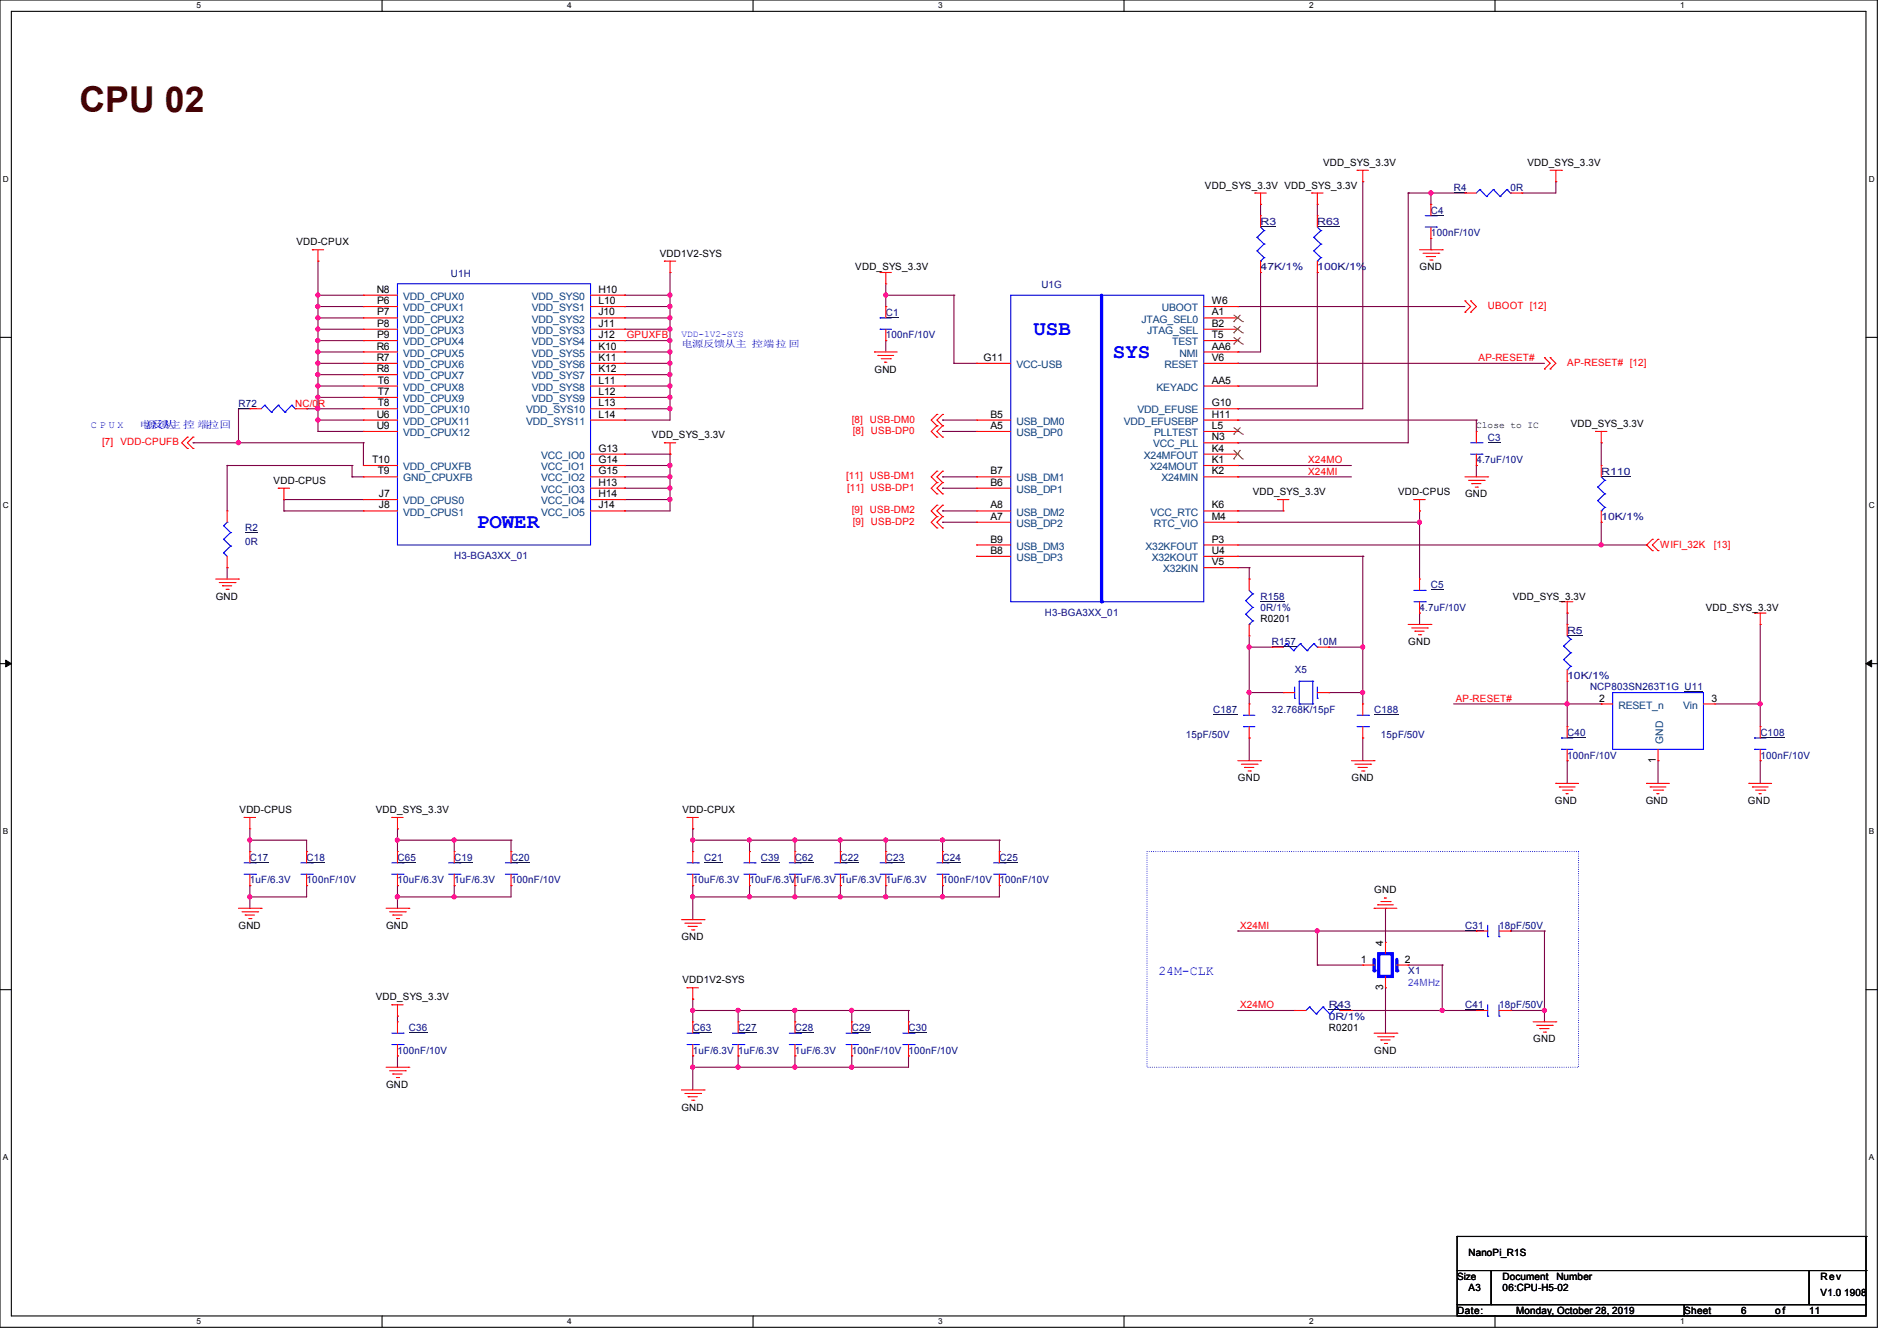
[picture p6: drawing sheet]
<svg xmlns="http://www.w3.org/2000/svg" width="297mm" height="210mm" viewBox="0 0 297 210" stroke-linecap="round" stroke-linejoin="round" font-family="sans-serif">
<path d="M0 0h293.9v207.9h-293.9zM1.8 1.8h290.3v204.3h-290.3z" fill="none" stroke="#000" stroke-width=".17"/>
<g fill="#fff">
<path d="M30.8 .2h.7v1.4h-.7z"/>
<path d="M30.8 206.2h.7v1.4h-.7z"/>
</g>
<path d="M59.8 0v1.8M59.8 206.1v1.8" fill="none" stroke="#000" stroke-width=".17"/>
<g fill="#fff">
<path d="M88.8 .2h.7v1.4h-.7z"/>
<path d="M88.8 206.2h.7v1.4h-.7z"/>
</g>
<path d="M117.9 0v1.8M117.9 206.1v1.8" fill="none" stroke="#000" stroke-width=".17"/>
<g fill="#fff">
<path d="M146.9 .2h.7v1.4h-.7z"/>
<path d="M146.9 206.2h.7v1.4h-.7z"/>
</g>
<path d="M176 0v1.8M176 206.1v1.8" fill="none" stroke="#000" stroke-width=".17"/>
<g fill="#fff">
<path d="M205 .2h.7v1.4h-.7z"/>
<path d="M205 206.2h.7v1.4h-.7z"/>
</g>
<path d="M234.1 0v1.8M234.1 206.1v1.8" fill="none" stroke="#000" stroke-width=".17"/>
<g fill="#fff">
<path d="M263.1 .2h.6v1.4h-.6z"/>
<path d="M263.1 206.2h.6v1.4h-.6z"/>
<path d="M.5 27.3h.9v1.4h-.9z"/>
<path d="M292.6 27.3h.9v1.4h-.9z"/>
<path d="M.5 78.4h.9v1.4h-.9z"/>
<path d="M292.6 78.4h.9v1.4h-.9z"/>
</g>
<path d="M0 52.8h1.8M292.1 52.8h1.8" fill="none" stroke="#000" stroke-width=".17"/>
<g fill="#fff">
<path d="M.5 129.5h.8v1.4h-.8z"/>
<path d="M292.6 129.5h.8v1.4h-.8z"/>
</g>
<path d="M0 103.9h1.8M292.1 103.9h1.8" fill="none" stroke="#000" stroke-width=".17"/>
<path d="M.9 103.4l.9 .5-.9 .5zM292.1 103.9l.9-.5v1z" fill="#000" stroke="#000" stroke-width=".16"/>
<g fill="#fff">
<path d="M.5 180.5h.8v1.4h-.8z"/>
<path d="M292.6 180.5h.8v1.4h-.8z"/>
</g>
<g fill="none" stroke="#000" stroke-width=".17">
<path d="M0 155h1.8M292.1 155h1.8M228.1 199h5.4v5.3h-5.4zM228.1 193.6h.1M228.1 193.6v5.4M228.1 193.6h64M233.5 199h49.8v5.3h-49.8zM283.3 199h8.8v5.3h-8.8zM292.1 193.6h.1M292.1 199h.1M292.1 193.6v5.4M228.1 204.3h35.6v1.8h-35.6z"/>
<path d="M263.7 204.3h28.4v1.8h-28.4z"/>
</g>
<path d="M179.6 133.3h67.5v33.8h-67.5z" fill="none" stroke="#00f" stroke-width=".17" stroke-dasharray="0 .3"/>
<g fill="none" stroke="#800040" stroke-width=".17">
<path d="M197.4 32h.1M197.4 32v1.8M206.2 32h.1M206.2 32v1.8M213.4 28.4h.1M213.4 28.4v35.6h-19.6M220.5 30.2h.1M220.5 30.2v39.1h-26.7M220.5 30.2h8.9M224 30.2h.1M224 39.1h.1M224 30.2v1.8"/>
<path d="M224 37.3v1.8M238.3 30.2h.1M243.6 28.4h.1M243.6 28.4v1.8h-5.3M49.8 46.2h.1M49.8 48h.1M49.8 49.8h.1M49.8 51.6h.1M49.8 53.3h.1M49.8 55.1h.1M49.8 56.9h.1M49.8 58.7h.1"/>
<path d="M49.8 40.9h.1M49.8 46.2h7.1M49.8 48h7.1M49.8 49.8h7.1M49.8 51.6h7.1M49.8 53.3h7.1M49.8 55.1h7.1M49.8 56.9h7.1M49.8 58.7h7.1M49.8 40.9v26.7M97.8 46.2h.1M97.8 48h.1"/>
<path d="M97.8 49.8h.1M97.8 51.6h.1M97.8 53.3h.1M97.8 55.1h.1M97.8 56.9h.1M97.8 58.7h.1M97.8 46.2h7.1M97.8 48h7.1M97.8 49.8h7.1M97.8 51.6h7.1M97.8 53.3h7.1M97.8 55.1h7.1"/>
<path d="M97.8 56.9h7.1M97.8 58.7h7.1M104.9 48h.1M104.9 51.6h.1M104.9 53.3h.1M104.9 55.1h.1M104.9 58.7h.1M104.9 56.9h.1M104.9 49.8h.1M104.9 46.2h.1M104.9 42.7h.1M104.9 42.7v23.1h-7.1"/>
<path d="M138.7 46.2h.1M138.7 53.3h.1M138.7 48h.1M138.7 46.2h10.7M138.7 44.4v3.6M138.7 53.3v1.8M149.4 46.2h.1M149.4 56.9h.1M149.4 56.9h3.5M149.4 46.2v10.7M193.8 56.9h.1M193.8 55.1h.1"/>
<path d="M193.8 48h.1M193.8 48h35.6M193.8 56.9h48M197.4 42.7h.1M197.4 42.7v12.4h-3.6M206.2 42.7h.1M206.2 42.7v17.8h-12.4M30.2 69.3h.1M30.2 69.3h26.7M35.6 72.9h.1M35.6 72.9v7.1M35.6 72.9h19.5"/>
<path d="M37.3 69.3h.1M37.3 64h.1M37.3 64h1.8M37.3 64v5.3M44.4 78.2h.1M44.4 78.2h12.5M44.4 78.2v1.8M48 64h.1M48 64h8.9M49.8 60.5h.1M49.8 62.2h.1M49.8 64h.1"/>
<path d="M49.8 65.8h.1M49.8 67.6h.1M49.8 60.5h7.1M49.8 62.2h7.1M49.8 65.8h7.1M49.8 67.6h7.1M55.1 74.7h.1M55.1 72.9h.1M55.1 74.7h1.8M55.1 72.9v1.8M56.9 69.3h.1M56.9 69.3v3.6"/>
<path d="M97.8 74.7h.1M97.8 60.5h.1M97.8 62.2h.1M97.8 64h.1M97.8 65.8h.1M97.8 71.1h.1M97.8 72.9h.1M97.8 76.5h.1M97.8 78.2h.1M97.8 78.2h7.1M97.8 74.7h7.1M97.8 72.9h7.1"/>
<path d="M97.8 60.5h7.1M97.8 62.2h7.1M97.8 64h7.1M97.8 71.1h7.1M97.8 76.5h7.1M104.9 76.5h.1M104.9 72.9h.1M104.9 74.7h.1M104.9 71.1h.1M104.9 78.2h.1M104.9 62.2h.1M104.9 60.5h.1"/>
<path d="M104.9 64h.1M104.9 71.1v8.9h-7.1M147.6 65.8h.1M147.6 67.6h.1M147.6 74.7h.1M147.6 76.5h.1M147.6 74.7h5.3M147.6 65.8h5.3M147.6 67.6h5.3M147.6 76.5h5.3M193.8 69.3h.1M193.8 74.7h.1"/>
<path d="M193.8 72.9h.1M193.8 64h.1M193.8 65.8h.1M193.8 60.5h.1M193.8 74.7h17.8M193.8 72.9h17.8M193.8 65.8h37.3M231.1 72.9h.1M231.1 65.8h.1M231.1 65.8v1.8M231.1 72.9v1.8M250.7 69.3h.1"/>
<path d="M250.7 69.3v3.6M35.6 88.9h.1M35.6 88.9v1.8M44.4 80h.1M44.4 80h12.5M97.8 80h.1M147.6 81.8h.1M147.6 80h.1M147.6 80h5.3M147.6 81.8h5.3M193.8 80h.1M193.8 81.8h.1"/>
<path d="M193.8 80h7.1M193.8 81.8h28.4M193.8 85.3h64M193.8 87.1h19.6M193.8 88.9h1.8M195.6 90.7h.1M195.6 88.9h.1M195.6 88.9v1.8M195.6 99.6v10.6M213.4 87.1h.1M213.4 87.1v23.1M222.2 81.8h.1"/>
<path d="M222.2 80h.1M222.2 96h.1M222.2 80v10.7M222.2 96v1.8M245.4 96h.1M245.4 96v1.8M250.7 85.3h.1M250.7 81.8h.1M250.7 81.8v3.5M257.8 85.3h.1M275.6 97.8h.1M275.6 97.8v16"/>
<path d="M195.6 108.5h.1M195.6 115.6h.1M195.6 101.3h.1M195.6 108.5h5.3M195.6 115.6v3.5M195.6 101.3h3.5M208 108.5h.1M208 101.3h.1M208 108.5h5.4M208 101.3h5.4M213.4 108.5h.1M213.4 115.6h.1"/>
<path d="M213.4 101.3h.1M213.4 115.6v3.5M227.6 110.2h23.1M245.4 110.2h.1M245.4 119.1h.1M245.4 106.7v7.1M245.4 119.1v3.6M250.7 110.2h.1M259.6 119.1h.1M259.6 119.1v3.6M268.5 110.2h7.1M275.6 119.1h.1"/>
<path d="M275.6 110.2h.1M275.6 119.1v3.6M39.1 131.6h.1M39.1 138.7h.1M39.1 133.3h.1M39.1 129.8v3.5M39.1 138.7v3.5M39.1 131.6h8.9v1.7M48 138.7h.1M48 133.3h.1M48 138.7v1.8h-8.9M62.2 131.6h.1"/>
<path d="M62.2 138.7h.1M62.2 129.8h.1M62.2 129.8v3.5M62.2 138.7v3.5M62.2 131.6h17.8M71.1 131.6h.1M71.1 138.7h.1M71.1 131.6v1.7M71.1 138.7v1.8M80 138.7h.1M80 131.6h.1M80 138.7v1.8h-17.8"/>
<path d="M80 131.6v1.7M108.5 131.6h.1M108.5 138.7h.1M108.5 129.8h.1M108.5 129.8v3.5M108.5 138.7v5.3M108.5 131.6h48M117.3 131.6h.1M117.3 138.7h.1M117.3 131.6v1.7M117.3 138.7v1.8M124.5 131.6h.1"/>
<path d="M124.5 138.7h.1M124.5 131.6v1.7M124.5 138.7v1.8M131.6 138.7h.1M131.6 131.6h.1M131.6 131.6v1.7M131.6 138.7v1.8M138.7 131.6h.1M138.7 138.7h.1M138.7 131.6v1.7M138.7 138.7v1.8M147.6 131.6h.1"/>
<path d="M147.6 138.7h.1M147.6 131.6v1.7M147.6 138.7v1.8M156.5 138.7h.1M156.5 131.6h.1M156.5 131.6v1.7M156.5 138.7v1.8h-48M39.1 140.5h.1M62.2 159.1h.1M62.2 140.5h.1M62.2 159.1v.9M71.1 140.5h.1"/>
<path d="M108.5 158.2h.1M108.5 156.5h.1M108.5 140.5h.1M108.5 158.2h33.7M108.5 156.5v3.5M115.6 158.2h.1M115.6 158.2v1.8M117.3 140.5h.1M124.5 158.2h.1M124.5 140.5h.1M124.5 158.2v1.8M131.6 140.5h.1"/>
<path d="M133.3 158.2h.1M133.3 158.2v1.8M138.7 140.5h.1M142.2 158.2h.1M142.2 158.2v1.8M147.6 140.5h.1M193.8 145.8h.1M193.8 158.2h.1M193.8 158.2h8.9M193.8 145.8h37.3M206.2 145.8h.1M206.2 151.1h.1"/>
<path d="M206.2 145.8v5.3M206.2 151.1h7.2M211.6 158.2h.1M211.6 158.2h19.5M216.9 154.7h.1M216.9 142.2h.1M216.9 142.2v5.4M216.9 154.7v7.1M220.5 151.1h.1M220.5 151.1h5.3M225.8 151.1h.1M225.8 158.2h.1"/>
<path d="M225.8 151.1v7.1M231.1 145.8h.1M236.5 158.2h.1M236.5 145.8h.1M236.5 158.2h5.3M236.5 145.8h5.3M241.8 158.2h.1M241.8 145.8h.1M241.8 145.8v14.2M62.2 165.4h.1M62.2 165.4v1.7M108.5 167.1h.1"/>
<path d="M108.5 165.4h.1M108.5 165.4v5.3M115.6 165.4h.1M115.6 167.1h.1M115.6 165.4v1.7M124.5 167.1h.1M124.5 165.4h.1M124.5 165.4v1.7M133.3 165.4h.1M133.3 167.1h.1M133.3 165.4v1.7M142.2 165.4h.1"/>
<path d="M142.2 165.4v1.7h-33.7"/>
</g>
<g fill="#f0f" stroke="#f0f" stroke-width=".17">
<circle cx="104.9" cy="76.4" r=".32"/>
<circle cx="104.9" cy="74.7" r=".32"/>
<circle cx="104.9" cy="72.9" r=".32"/>
<circle cx="104.9" cy="78.2" r=".32"/>
<circle cx="49.8" cy="46.2" r=".32"/>
<circle cx="49.8" cy="48" r=".32"/>
<circle cx="49.8" cy="49.8" r=".32"/>
<circle cx="49.8" cy="51.5" r=".32"/>
<circle cx="49.8" cy="56.9" r=".32"/>
<circle cx="49.8" cy="58.7" r=".32"/>
<circle cx="49.8" cy="60.4" r=".32"/>
<circle cx="49.8" cy="62.2" r=".32"/>
<circle cx="49.8" cy="64" r=".32"/>
<circle cx="49.8" cy="55.1" r=".32"/>
<circle cx="49.8" cy="53.3" r=".32"/>
<circle cx="49.8" cy="65.8" r=".32"/>
<circle cx="104.9" cy="48" r=".32"/>
<circle cx="104.9" cy="49.8" r=".32"/>
<circle cx="104.9" cy="56.9" r=".32"/>
<circle cx="104.9" cy="58.7" r=".32"/>
<circle cx="104.9" cy="60.4" r=".32"/>
<circle cx="104.9" cy="62.2" r=".32"/>
<circle cx="104.9" cy="64" r=".32"/>
<circle cx="104.9" cy="51.5" r=".32"/>
<circle cx="104.9" cy="55.1" r=".32"/>
<circle cx="104.9" cy="53.3" r=".32"/>
<circle cx="138.7" cy="46.2" r=".32"/>
<circle cx="222.2" cy="81.8" r=".32"/>
<circle cx="225.8" cy="158.2" r=".32"/>
<circle cx="206.2" cy="145.8" r=".32"/>
<circle cx="115.5" cy="158.2" r=".32"/>
<circle cx="39.1" cy="131.6" r=".32"/>
<circle cx="108.4" cy="158.2" r=".32"/>
<circle cx="133.3" cy="167.1" r=".32"/>
<circle cx="124.4" cy="167.1" r=".32"/>
<circle cx="133.3" cy="158.2" r=".32"/>
<circle cx="124.4" cy="158.2" r=".32"/>
<circle cx="115.5" cy="167.1" r=".32"/>
<circle cx="108.4" cy="167.1" r=".32"/>
<circle cx="138.7" cy="140.4" r=".32"/>
<circle cx="147.6" cy="131.6" r=".32"/>
<circle cx="138.7" cy="131.6" r=".32"/>
<circle cx="131.6" cy="140.4" r=".32"/>
<circle cx="124.4" cy="140.4" r=".32"/>
<circle cx="131.6" cy="131.6" r=".32"/>
<circle cx="124.4" cy="131.6" r=".32"/>
<circle cx="71.1" cy="131.6" r=".32"/>
<circle cx="104.9" cy="46.2" r=".32"/>
<circle cx="37.3" cy="69.3" r=".32"/>
<circle cx="241.8" cy="158.2" r=".32"/>
<circle cx="39.1" cy="140.4" r=".32"/>
<circle cx="71.1" cy="140.4" r=".32"/>
<circle cx="147.6" cy="140.4" r=".32"/>
<circle cx="117.3" cy="131.6" r=".32"/>
<circle cx="108.4" cy="131.6" r=".32"/>
<circle cx="117.3" cy="140.4" r=".32"/>
<circle cx="108.4" cy="140.4" r=".32"/>
<circle cx="62.2" cy="140.4" r=".32"/>
<circle cx="224" cy="30.2" r=".32"/>
<circle cx="62.2" cy="131.6" r=".32"/>
<circle cx="245.3" cy="110.2" r=".32"/>
<circle cx="275.6" cy="110.2" r=".32"/>
<circle cx="250.7" cy="85.3" r=".32"/>
<circle cx="195.6" cy="108.4" r=".32"/>
<circle cx="195.6" cy="101.3" r=".32"/>
<circle cx="213.3" cy="108.4" r=".32"/>
<circle cx="213.3" cy="101.3" r=".32"/>
</g>
<g fill="none" stroke="#f00" stroke-width=".17">
<path d="M48.9 39.1h.1M48.9 39.1h1.8M49.8 39.1v1.8M196.5 30.2h.1M196.5 30.2h1.7M197.4 32h.1M197.4 30.2v1.8M205.4 30.2h.1M205.4 30.2h1.7M206.2 32h.1M206.2 30.2v1.8M212.5 26.7h.1"/>
<path d="M212.5 26.7h1.7M213.4 28.4h.1M213.4 26.7v1.7M222.2 39.1h3.6M222.8 39.7h2.5M224 37.3h.1M224 32h.1M224 32v1.8M224 35.6v1.7M225.3 39.7h.1M225.8 39.1h.1M242.7 26.7h1.8"/>
<path d="M243.6 28.4h.1M243.6 26.7v1.7M244.5 26.7h.1M49.8 40.9h.1M104 40.9h.1M104 40.9h1.8M104.9 42.7h.1M104.9 40.9v1.8M136.9 55.1h.1M136.9 55.1h3.6M137.5 55.7h.1M137.5 55.7h2.4"/>
<path d="M137.8 42.7h.1M137.8 42.7h1.8M138 56.2h1.4M138.5 56.7h.1M138.5 56.7h.4M138.7 44.4h.1M138.7 42.7v1.7M139.4 56.2h.1M223.3 40.2h.1M223.3 40.2h1.4M223.9 40.7h.3M224.2 40.7h.1"/>
<path d="M229.4 48.9h.1M229.4 47.1h.1M229.4 47.1l.9 .9-.9 .9M230.3 48.9h.1M230.3 47.1h.1M230.3 47.1l.8 .9-.8 .9M241.8 57.8h.1M241.8 56h.1M241.8 56l.9 .9-.9 .9M242.7 57.8h.1M242.7 56h.1M242.7 56l.9 .9-.9 .9"/>
<path d="M29.3 68.5h.1M29.3 70.2h.1M29.3 68.5l-.9 .8 .9 .9M30.2 68.5h.1M30.2 70.2h.1M30.2 68.5l-.9 .8 .9 .9M43.6 76.5h.1M43.6 76.5h1.7M44.4 78.2h.1M44.4 76.5v1.7M104 69.3h.1M104 69.3h1.8"/>
<path d="M104.9 71.1h.1M104.9 69.3v1.8M146.7 79.1h.1M146.7 64.9h.1M146.7 66.7h.1M146.7 68.5h.1M146.7 75.6h.1M146.7 77.3h.1M146.7 73.8h.1M146.7 79.1l-.9 .9 .9 .9M146.7 64.9l-.9 .9 .9 .9M146.7 66.7l-.9 .9 .9 .9"/>
<path d="M146.7 75.6l-.9 .9 .9 .8M146.7 73.8l-.9 .9 .9 .9M147.6 79.1h.1M147.6 64.9h.1M147.6 66.7h.1M147.6 68.5h.1M147.6 75.6h.1M147.6 77.3h.1M147.6 73.8h.1M147.6 79.1l-.9 .9 .9 .9M147.6 64.9l-.9 .9 .9 .9M147.6 66.7l-.9 .9 .9 .9"/>
<path d="M147.6 75.6l-.9 .9 .9 .8M147.6 73.8l-.9 .9 .9 .9M200 78.2h.1M200 78.2h1.8M200.9 78.2v1.8M221.4 78.2h.1M221.4 78.2h1.7M222.2 78.2v1.8M229.4 74.7h3.5M229.9 75.2h2.5M230.4 75.7h.1M230.4 75.7h1.5"/>
<path d="M231 76.3h.3M231.3 76.3h.1M232.4 75.2h.1M232.9 74.7h.1M249.8 67.6h.1M249.8 67.6h1.8M250.7 69.3h.1M250.7 67.6v1.7M33.8 90.7h3.5M34.3 91.2h2.5M34.8 91.7h.1M34.8 91.7h1.5"/>
<path d="M35.4 92.3h.3M35.6 88.9h.1M35.6 80h.1M35.6 80v1.8M35.6 87.1v1.8M35.7 92.3h.1M36.8 91.2h.1M37.3 90.7h.1M146.7 80.9h.1M146.7 82.7h.1M146.7 80.9l-.9 .9 .9 .9M147.6 80.9h.1"/>
<path d="M147.6 82.7h.1M147.6 80.9l-.9 .9 .9 .9M200.9 80h.1M220.5 97.8h3.5M221 98.3h2.5M221.5 98.8h.1M221.5 98.8h1.5M222.1 99.4h.3M222.2 80h.1M222.4 99.4h.1M223.5 98.3h.1M224 97.8h.1"/>
<path d="M244.5 94.2h.1M244.5 94.2h1.8M245.4 96h.1M245.4 94.2v1.8M258.7 84.5h.1M258.7 86.2h.1M258.7 84.5l-.9 .8 .9 .9M259.6 86.2h.1M259.6 84.5h.1M259.6 84.5l-.9 .8 .9 .9M274.7 96h.1M274.7 96h1.8"/>
<path d="M275.6 97.8h.1M275.6 96v1.8M193.8 119.1h3.6M194.4 119.7h2.4M196.8 119.7h.1M197.4 119.1h.1M200.9 108.5h.1M200.9 108.5h1.8M206.2 108.5h1.8M208 108.5h.1M211.6 119.1h3.5M212.1 119.7h2.5"/>
<path d="M214.6 119.7h.1M215.1 119.1h.1M245.4 119.1h.1M245.4 113.8h.1M245.4 113.8v1.8M245.4 117.3v1.8M38.2 128h.1M38.2 128h1.8M39.1 129.8h.1M39.1 138.7h.1M39.1 133.3h.1M39.1 128v1.8"/>
<path d="M39.1 133.3v1.8M39.1 136.9v1.8M61.3 128h.1M61.3 128h1.8M62.2 129.8h.1M62.2 128v1.8M80 138.7h.1M80 133.3h.1M80 133.3v1.8M80 136.9v1.8M107.6 128h.1M107.6 128h1.7"/>
<path d="M108.5 129.8h.1M108.5 138.7h.1M108.5 133.3h.1M108.5 128v1.8M108.5 133.3v1.8M108.5 136.9v1.8M138.7 138.7h.1M138.7 133.3h.1M138.7 133.3v1.8M138.7 136.9v1.8M194.9 120.2h.1M194.9 120.2h1.4"/>
<path d="M195.4 120.7h.3M195.7 120.7h.1M212.6 120.2h.1M212.6 120.2h1.5M213.2 120.7h.3M213.5 120.7h.1M243.6 122.7h.1M243.6 122.7h3.5M244.1 123.2h.1M244.1 123.2h2.5M244.6 123.7h1.5M245.2 124.3h.1"/>
<path d="M245.2 124.3h.3M246.1 123.7h.1M257.8 122.7h.1M257.8 122.7h3.6M258.4 123.2h.1M258.4 123.2h2.4M258.9 123.7h1.4M259.4 124.3h.1M259.4 124.3h.4M260.3 123.7h.1M273.8 122.7h.1M273.8 122.7h3.6"/>
<path d="M274.4 123.2h.1M274.4 123.2h2.4M274.9 123.7h1.4M275.4 124.3h.1M275.4 124.3h.4M276.3 123.7h.1M37.3 142.2h3.6M37.9 142.8h2.4M38.4 143.3h.1M38.4 143.3h1.4M38.9 143.8h.4M39.3 143.8h.1"/>
<path d="M40.3 142.8h.1M40.9 142.2h.1M60.5 142.2h3.5M61 142.8h2.5M61.3 157.4h.1M61.3 157.4h1.8M61.5 143.3h.1M61.5 143.3h1.4M62.1 143.8h.3M62.2 159.1h.1M62.2 157.4v1.7M62.4 143.8h.1"/>
<path d="M63.5 142.8h.1M64 142.2h.1M106.7 144h3.5M107.2 144.6h2.5M107.6 154.7h.1M107.6 154.7h1.7M107.7 145.1h.1M107.7 145.1h1.5M108.3 145.6h.3M108.5 156.5h.1M108.5 154.7v1.8M108.6 145.6h.1"/>
<path d="M109.7 144.6h.1M110.2 144h.1M215.1 142.2h.1M215.1 142.2h3.6M215.7 141.7h.1M215.7 141.7h2.4M216.2 141.2h1.4M216.7 140.6h.1M216.7 140.6h.4M217.6 141.2h.1M231.1 145.8h.1M231.1 145.8h1.8"/>
<path d="M234.7 145.8h1.8M236.5 145.8h.1M60.5 167.1h3.5M61 167.7h2.5M61.5 168.2h.1M61.5 168.2h1.4M62.1 168.7h.3M62.4 168.7h.1M63.5 167.7h.1M64 167.1h.1M106.7 170.7h3.5M107.2 171.2h2.5"/>
<path d="M107.7 171.7h.1M107.7 171.7h1.5M108.3 172.3h.3M108.6 172.3h.1M109.7 171.2h.1M110.2 170.7h.1M124.5 165.4h.1M124.5 160h.1M124.5 160v1.8M124.5 163.6v1.8M133.3 165.4h.1M133.3 160h.1"/>
<path d="M133.3 160v1.8M133.3 163.6v1.8M215.1 161.8h3.6M215.7 162.3h2.4M216.2 162.9h.1M216.2 162.9h1.4M216.7 163.4h.4M217.1 163.4h.1M218.1 162.3h.1M218.7 161.8h.1M240 160h3.6M240.6 160.6h2.4"/>
<path d="M241.1 161.1h.1M241.1 161.1h1.4M241.6 161.6h.4M242 161.6h.1M243 160.6h.1M243.6 160h.1"/>
</g>
<g fill="none" stroke="#00f" stroke-width=".17">
<path d="M223.1 35.6h1.8M223.1 33.8h1.8M224.9 35.6h.1M224.9 33.8h.1M35 86.6h.1M35 84.5h.1M35 82.3h.1M35 86.6l.6 .5M35 84.5l1.1 1M35 82.3l1.1 1.1M35.6 81.8h.1M35.6 81.8l-.6 .5"/>
<path d="M36.1 85.5h.1M36.1 83.4h.1M36.1 85.5l-1.1 1.1M36.1 83.4l-1.1 1.1M202.7 109.3h.1M202.7 107.6v1.7M203.4 110.2h.1M203.4 106.7h.1M203.4 106.7v3.5M203.4 110.2h2.1M203.4 106.7h2.1M205.5 110.2h.1"/>
<path d="M205.5 106.7h.1M205.5 106.7v3.5M206.2 109.3h.1M206.2 107.6v1.7M244.5 117.3h.1M244.5 115.6h.1M244.5 117.3h1.8M244.5 115.6h1.8M38.2 136.9h1.8M38.2 135.1h1.8M40 136.9h.1M40 135.1h.1"/>
<path d="M79.1 136.9h1.8M79.1 135.1h1.8M80.9 136.9h.1M80.9 135.1h.1M107.6 136.9h1.7M107.6 135.1h1.7M109.3 136.9h.1M109.3 135.1h.1M137.8 136.9h1.8M137.8 135.1h1.8M139.6 136.9h.1M139.6 135.1h.1"/>
<path d="M232.9 146.7h.1M232.9 144.9v1.8M234.7 146.7h.1M234.7 144.9v1.8M123.6 163.6h1.7M123.6 161.8h1.7M125.3 163.6h.1M125.3 161.8h.1M132.5 163.6h1.7M132.5 161.8h1.7M134.2 163.6h.1M134.2 161.8h.1"/>
</g>
<path d="M224 33.7h2.1M38.4 83.5h2M245.4 115.5h2.9M39.1 135h2.9M80 135h2.9M110.2 135h3M138.7 135h2.9M229.4 145.7h2.9M124.5 161.7h2.9M133.3 161.7h3" fill="none" stroke="#000080" stroke-width=".16"/>
<path d="M215.1 150.2v1.8" fill="none" stroke="#00f" stroke-width=".51"/>
<circle cx="215.1" cy="152" r=".25" fill="#00f"/>
<path d="M218.7 150.2v1.8" fill="none" stroke="#00f" stroke-width=".51"/>
<circle cx="218.7" cy="152" r=".25" fill="#00f"/>
<path d="M172.5 46.2v48M215.9 149.4h2.1v3.5h-2.1z" fill="none" stroke="#00f" stroke-width=".51"/>
<g fill="none" stroke="#f00" stroke-width=".17">
<path d="M197.4 33.8h.1M197.4 33.8v1.8M206.2 33.8h.1M206.2 33.8v1.8M229.4 30.2h.1M229.4 30.2h1.7M236.5 30.2h1.8M238.3 30.2h.1M56.9 46.2h.1M56.9 48h.1M56.9 49.8h.1M56.9 51.6h.1"/>
<path d="M56.9 53.3h.1M56.9 55.1h.1M56.9 56.9h.1M56.9 58.7h.1M56.9 46.2h5.3M56.9 48h5.3M56.9 49.8h5.3M56.9 51.6h5.3M56.9 53.3h5.3M56.9 55.1h5.3M56.9 56.9h5.3M56.9 58.7h5.3"/>
<path d="M92.5 46.2h5.3M92.5 48h5.3M92.5 49.8h5.3M92.5 51.6h5.3M92.5 53.3h5.3M92.5 55.1h5.3M92.5 56.9h5.3M92.5 58.7h5.3M97.8 46.2h.1M97.8 48h.1M97.8 49.8h.1M97.8 51.6h.1"/>
<path d="M97.8 53.3h.1M97.8 55.1h.1M97.8 56.9h.1M97.8 58.7h.1M197.4 42.7h.1M197.4 40.9v1.8M206.2 42.7h.1M206.2 40.9v1.8M39.1 64h.1M39.1 64h1.8M46.2 64h1.8M48 64h.1"/>
<path d="M56.9 72.9h.1M56.9 74.7h.1M56.9 78.2h.1M56.9 60.5h.1M56.9 62.2h.1M56.9 64h.1M56.9 65.8h.1M56.9 67.6h.1M56.9 72.9h5.3M56.9 74.7h5.3M56.9 78.2h5.3M56.9 60.5h5.3"/>
<path d="M56.9 62.2h5.3M56.9 64h5.3M56.9 65.8h5.3M56.9 67.6h5.3M92.5 72.9h5.3M92.5 74.7h5.3M92.5 71.1h5.3M92.5 76.5h5.3M92.5 78.2h5.3M92.5 60.5h5.3M92.5 62.2h5.3M92.5 64h5.3"/>
<path d="M92.5 65.8h5.3M97.8 71.1h.1M97.8 72.9h.1M97.8 74.7h.1M97.8 76.5h.1M97.8 78.2h.1M97.8 60.5h.1M97.8 62.2h.1M97.8 64h.1M97.8 65.8h.1M231.1 72.9h.1M231.1 67.6h.1"/>
<path d="M231.1 67.6v1.7M231.1 71.1v1.8M250.7 72.9h.1M250.7 72.9v1.8M56.9 80h.1M56.9 80h5.3M92.5 80h5.3M97.8 80h.1M222.2 96h.1M222.2 90.7h.1M222.2 90.7v1.8M222.2 94.2v1.8"/>
<path d="M245.4 97.8h.1M245.4 97.8v1.8M250.7 81.8h.1M250.7 80v1.8M195.6 115.6h.1M195.6 110.2h.1M195.6 110.2v1.8M195.6 113.8v1.8M199.1 101.3h.1M199.1 101.3h1.8M206.2 101.3h1.8M208 101.3h.1"/>
<path d="M213.4 115.6h.1M213.4 110.2h.1M213.4 110.2v1.8M213.4 113.8v1.8M245.4 106.7h.1M245.4 104.9v1.8M250.7 110.2h.1M250.7 110.2h1.8M259.6 119.1h.1M259.6 117.3v1.8M266.7 110.2h1.8M268.5 110.2h.1"/>
<path d="M275.6 119.1h.1M275.6 113.8h.1M275.6 113.8v1.8M275.6 117.3v1.8M48 138.7h.1M48 133.3h.1M48 133.3v1.8M48 136.9v1.8M62.2 138.7h.1M62.2 133.3h.1M62.2 133.3v1.8M62.2 136.9v1.8"/>
<path d="M117.3 138.7h.1M117.3 133.3h.1M117.3 133.3v1.8M117.3 136.9v1.8M124.5 138.7h.1M124.5 133.3h.1M124.5 133.3v1.8M124.5 136.9v1.8M147.6 138.7h.1M147.6 133.3h.1M147.6 133.3v1.8M147.6 136.9v1.8"/>
<path d="M156.5 138.7h.1M156.5 133.3h.1M156.5 133.3v1.8M156.5 136.9v1.8M213.4 151.1h.1M213.4 151.1h1.7M216.9 154.7h.1M216.9 147.6h.1M216.9 147.6v1.8M216.9 152.9v1.8M218.7 151.1h1.8M220.5 151.1h.1"/>
<path d="M231.1 158.2h.1M231.1 158.2h1.8M234.7 158.2h1.8M236.5 158.2h.1M108.5 165.4h.1M108.5 160h.1M108.5 160v1.8M108.5 163.6v1.8M115.6 165.4h.1M115.6 160h.1M115.6 160v1.8M115.6 163.6v1.8"/>
<path d="M142.2 165.4h.1M142.2 160h.1M142.2 160v1.8M142.2 163.6v1.8"/>
</g>
<g fill="none" stroke="#00f" stroke-width=".17">
<path d="M196.8 37.2h.1M196.8 39.3h.1M196.8 37.2l1.1 1M196.8 39.3l1.1 1M197.4 35.6l.5 .5M197.9 36.1h.1M197.9 38.2h.1M197.9 36.1l-1.1 1.1M197.9 38.2l-1.1 1.1M205.7 37.2h.1M205.7 39.3h.1M205.7 37.2l1.1 1"/>
<path d="M205.7 39.3l1.1 1M206.2 35.6l.6 .5M206.8 36.1h.1M206.8 38.2h.1M206.8 36.1l-1.1 1.1M206.8 38.2l-1.1 1.1M231.7 29.7h.1M231.7 29.7l-.6 .5M231.7 29.7l1 1.1M232.7 30.8h.1M233.8 29.7h.1M233.8 29.7l-1.1 1.1"/>
<path d="M233.8 29.7l1.1 1.1M234.9 30.8h.1M235.9 29.7h.1M235.9 29.7l-1 1.1M235.9 29.7l.6 .5M236.5 30.2h.1M62.2 44.4h30.3v40.9h-30.3zM158.2 46.2h30.3v48h-30.3zM197.4 40.9h.1M197.9 40.3h.1M197.9 40.3l-.5 .6M206.2 40.9h.1"/>
<path d="M206.8 40.3h.1M206.8 40.3l-.6 .6M41.4 63.5h.1M41.4 63.5l-.5 .5M41.4 63.5l1.1 1.1M42.5 64.6h.1M43.6 63.5h.1M43.6 63.5l-1.1 1.1M43.6 63.5l1 1.1M44.6 64.6h.1M45.7 63.5h.1M45.7 63.5l-1.1 1.1"/>
<path d="M45.7 63.5l.5 .5M46.2 64h.1M230.3 71.1h1.7M230.3 69.3h1.7M232 71.1h.1M232 69.3h.1M250.1 76.3h.1M250.1 78.4h.1M250.1 76.3l1.1 1M250.1 78.4l1.1 1.1M250.7 74.7l.5 .5M251.2 75.2h.1"/>
<path d="M251.2 77.3h.1M251.2 79.5h.1M251.2 75.2l-1.1 1.1M251.2 77.3l-1.1 1.1M251.2 79.5l-.5 .5M221.4 94.2h1.7M221.4 92.5h1.7M223.1 94.2h.1M223.1 92.5h.1M245.4 99.6l.5 .5M250.7 80h.1M194.7 113.8h.1"/>
<path d="M194.7 112h.1M194.7 113.8h1.8M194.7 112h1.8M201.5 100.8h.1M201.5 100.8l-.6 .5M201.5 100.8l1 1.1M202.5 101.9h.1M203.6 100.8h.1M203.6 100.8l-1.1 1.1M203.6 100.8l1 1.1M204.6 101.9h.1M205.7 100.8h.1"/>
<path d="M205.7 100.8l-1.1 1.1M205.7 100.8l.5 .5M206.2 101.3h.1M212.5 113.8h1.7M212.5 112h1.7M214.2 113.8h.1M214.2 112h.1M244.8 101.2h.1M244.8 103.3h.1M244.8 101.2l1.1 1M244.8 103.3l1.1 1.1M245.4 104.9h.1"/>
<path d="M245.9 100.1h.1M245.9 102.2h.1M245.9 104.4h.1M245.9 100.1l-1.1 1.1M245.9 102.2l-1.1 1.1M245.9 104.4l-.5 .5M252.5 108.5h14.2v8.8h-14.2zM274.7 117.3h.1M274.7 115.6h.1M274.7 117.3h1.8M274.7 115.6h1.8M47.1 136.9h1.8"/>
<path d="M47.1 135.1h1.8M48.9 136.9h.1M48.9 135.1h.1M61.3 136.9h1.8M61.3 135.1h1.8M63.1 136.9h.1M63.1 135.1h.1M116.5 136.9h1.7M116.5 135.1h1.7M118.2 136.9h.1M118.2 135.1h.1M123.6 136.9h1.7"/>
<path d="M123.6 135.1h1.7M125.3 136.9h.1M125.3 135.1h.1M146.7 136.9h1.8M146.7 135.1h1.8M148.5 136.9h.1M148.5 135.1h.1M155.6 136.9h1.8M155.6 135.1h1.8M157.4 136.9h.1M157.4 135.1h.1M232.9 159.1h.1"/>
<path d="M232.9 157.4v1.7M234.7 159.1h.1M234.7 157.4v1.7M107.6 163.6h1.7M107.6 161.8h1.7M109.3 163.6h.1M109.3 161.8h.1M114.7 163.6h1.8M114.7 161.8h1.8M116.5 163.6h.1M116.5 161.8h.1M141.4 163.6h1.7"/>
<path d="M141.4 161.8h1.7M143.1 163.6h.1M143.1 161.8h.1"/>
</g>
<g fill="none" stroke="#000080" stroke-width=".16">
<path d="M197.4 35.5h2.4M206.2 35.5h3.6M227.6 30.1h2M37.3 63.9h3M232.9 69.2h2M250.7 74.6h4.6M224 92.4h2.1M245.4 99.5h2.4M189.9 111.9h3.8M199.1 101.2h3.8M215.1 111.9h3.8M263.7 108.4h2.9"/>
<path d="M275.6 115.5h3.8M48 135h2.9M62.2 135h3M119.1 135h2.9M124.5 135h2.9M147.6 135h2.9M156.5 135h2.9M229.4 158.1h2.9M108.5 161.7h2.9M115.6 161.7h2.9M142.2 161.7h3"/>
</g>
<circle cx="172.5" cy="94.2" r=".25" fill="#00f"/>
<g fill="none" stroke="#f00" stroke-width=".17">
<path d="M138.7 53.3h.1M138.7 48h.1M138.7 48v1.8M138.7 51.6v1.7M152.9 56.9h.1M152.9 56.9h5.3M188.5 56.9h5.3M188.5 48h5.3M188.5 49.8h5.3M188.5 55.1h5.3M188.5 53.3h5.3M188.5 51.6h5.3"/>
<path d="M193.8 48h.1M193.8 49.8h.1M193.8 55.1h.1M193.8 56.9h.1M193.8 53.3h.1M193.8 51.6h.1M152.9 65.8h.1M152.9 67.6h.1M152.9 74.7h.1M152.9 76.5h.1M152.9 65.8h5.3M152.9 67.6h5.3"/>
<path d="M152.9 74.7h5.3M152.9 76.5h5.3M188.5 65.8h5.3M188.5 67.6h5.3M188.5 74.7h5.3M188.5 60.5h5.3M188.5 72.9h5.3M188.5 69.3h5.3M188.5 71.1h5.3M188.5 64h5.3M193.8 60.5h.1M193.8 74.7h.1"/>
<path d="M193.8 72.9h.1M193.8 67.6h.1M193.8 69.3h.1M193.8 71.1h.1M193.8 64h.1M193.8 65.8h.1M152.9 81.8h.1M152.9 85.3h.1M152.9 80h.1M152.9 87.1h.1M152.9 87.1h5.3M152.9 85.3h5.3"/>
<path d="M152.9 81.8h5.3M152.9 80h5.3M188.5 88.9h5.3M188.5 87.1h5.3M188.5 85.3h5.3M188.5 81.8h5.3M188.5 80h5.3M193.8 88.9h.1M193.8 87.1h.1M193.8 85.3h.1M193.8 81.8h.1M193.8 80h.1"/>
<path d="M195.6 90.7h.1M195.6 99.6h.1M195.6 90.7v1.8M195.6 97.8v1.8M71.1 138.7h.1M71.1 133.3h.1M71.1 133.3v1.8M71.1 136.9v1.8M131.6 138.7h.1M131.6 133.3h.1M131.6 133.3v1.8M131.6 136.9v1.8"/>
<path d="M202.7 158.2h.1M202.7 158.2h1.8M209.8 158.2h1.8M211.6 158.2h.1M62.2 165.4h.1M62.2 160h.1M62.2 160v1.8M62.2 163.6v1.8"/>
</g>
<g fill="none" stroke="#804000" stroke-width=".16">
<path d="M193.1 50.4h.1M193.1 53.9h.1M193.1 52.1h.1M193.1 49.3l1.5 1.1M193.1 52.8l1.5 1.1M193.1 51.1l1.5 1M194.2 49.3l-1.1 1.1M194.2 52.8l-1.1 1.1M194.2 51.1l-1.1 1M194.6 50.4h.1M194.6 53.9h.1M194.6 52.1h.1"/>
<path d="M193.1 68h.1M193.1 71.9h.1M193.1 66.9l1.5 1.1M193.1 70.5l1.5 1.4M194.2 66.9l-1.1 1.1M194.2 70.5l-1.1 1.4M194.6 68h.1M194.6 71.9h.1"/>
</g>
<g fill="none" stroke="#00f" stroke-width=".17">
<path d="M137.8 51.6h.1M137.8 49.8h.1M137.8 51.6h1.8M137.8 49.8h1.8M195 94.1h.1M195 96.2h.1M195 94.1l1.1 1M195 96.2l1.1 1M195.6 97.8h.1M195.6 92.5l.5 .5M196.1 93h.1M196.1 95.1h.1"/>
<path d="M196.1 97.2h.1M196.1 93l-1.1 1.1M196.1 95.1l-1.1 1.1M196.1 97.2l-.5 .6M70.2 136.9h1.8M70.2 135.1h1.8M72 136.9h.1M72 135.1h.1M130.7 136.9h1.8M130.7 135.1h1.8M132.5 136.9h.1M132.5 135.1h.1"/>
<path d="M205 157.7h.1M205 157.7l-.5 .5M205 157.7l1.1 1.1M206.1 158.8h.1M207.1 157.7h.1M207.1 157.7l-1 1.1M207.1 157.7l1.1 1.1M208.2 158.8h.1M209.3 157.7h.1M209.3 157.7l-1.1 1.1M209.3 157.7l.5 .5M209.8 158.2h.1"/>
<path d="M61.3 163.6h1.8M61.3 161.8h1.8M63.1 163.6h.1M63.1 161.8h.1"/>
</g>
<path d="M138.7 49.7h2M197.4 94.1h3.8M71.1 135h2.9M131.6 135h2.9M208 158.1h3.5M64 161.7h2.9" fill="none" stroke="#000080" stroke-width=".16"/>
<g fill="#f0f" stroke="#f0f" stroke-width=".17">
<circle cx="104.9" cy="76.4" r=".32"/>
<circle cx="104.9" cy="74.7" r=".32"/>
<circle cx="104.9" cy="72.9" r=".32"/>
<circle cx="104.9" cy="78.2" r=".32"/>
<circle cx="49.8" cy="46.2" r=".32"/>
<circle cx="49.8" cy="48" r=".32"/>
<circle cx="49.8" cy="49.8" r=".32"/>
<circle cx="49.8" cy="51.5" r=".32"/>
<circle cx="49.8" cy="56.9" r=".32"/>
<circle cx="49.8" cy="58.7" r=".32"/>
<circle cx="49.8" cy="60.4" r=".32"/>
<circle cx="49.8" cy="62.2" r=".32"/>
<circle cx="49.8" cy="64" r=".32"/>
<circle cx="49.8" cy="55.1" r=".32"/>
<circle cx="49.8" cy="53.3" r=".32"/>
<circle cx="49.8" cy="65.8" r=".32"/>
<circle cx="104.9" cy="48" r=".32"/>
<circle cx="104.9" cy="49.8" r=".32"/>
<circle cx="104.9" cy="56.9" r=".32"/>
<circle cx="104.9" cy="58.7" r=".32"/>
<circle cx="104.9" cy="60.4" r=".32"/>
<circle cx="104.9" cy="62.2" r=".32"/>
<circle cx="104.9" cy="64" r=".32"/>
<circle cx="104.9" cy="51.5" r=".32"/>
<circle cx="104.9" cy="55.1" r=".32"/>
<circle cx="104.9" cy="53.3" r=".32"/>
<circle cx="138.7" cy="46.2" r=".32"/>
<circle cx="222.2" cy="81.8" r=".32"/>
<circle cx="225.8" cy="158.2" r=".32"/>
<circle cx="206.2" cy="145.8" r=".32"/>
<circle cx="115.5" cy="158.2" r=".32"/>
<circle cx="39.1" cy="131.6" r=".32"/>
<circle cx="108.4" cy="158.2" r=".32"/>
<circle cx="133.3" cy="167.1" r=".32"/>
<circle cx="124.4" cy="167.1" r=".32"/>
<circle cx="133.3" cy="158.2" r=".32"/>
<circle cx="124.4" cy="158.2" r=".32"/>
<circle cx="115.5" cy="167.1" r=".32"/>
<circle cx="108.4" cy="167.1" r=".32"/>
<circle cx="138.7" cy="140.4" r=".32"/>
<circle cx="147.6" cy="131.6" r=".32"/>
<circle cx="138.7" cy="131.6" r=".32"/>
<circle cx="131.6" cy="140.4" r=".32"/>
<circle cx="124.4" cy="140.4" r=".32"/>
<circle cx="131.6" cy="131.6" r=".32"/>
<circle cx="124.4" cy="131.6" r=".32"/>
<circle cx="71.1" cy="131.6" r=".32"/>
<circle cx="104.9" cy="46.2" r=".32"/>
<circle cx="37.3" cy="69.3" r=".32"/>
<circle cx="241.8" cy="158.2" r=".32"/>
<circle cx="39.1" cy="140.4" r=".32"/>
<circle cx="71.1" cy="140.4" r=".32"/>
<circle cx="147.6" cy="140.4" r=".32"/>
<circle cx="117.3" cy="131.6" r=".32"/>
<circle cx="108.4" cy="131.6" r=".32"/>
<circle cx="117.3" cy="140.4" r=".32"/>
<circle cx="108.4" cy="140.4" r=".32"/>
<circle cx="62.2" cy="140.4" r=".32"/>
<circle cx="224" cy="30.2" r=".32"/>
<circle cx="62.2" cy="131.6" r=".32"/>
<circle cx="245.3" cy="110.2" r=".32"/>
<circle cx="275.6" cy="110.2" r=".32"/>
<circle cx="250.7" cy="85.3" r=".32"/>
<circle cx="195.6" cy="108.4" r=".32"/>
<circle cx="195.6" cy="101.3" r=".32"/>
<circle cx="213.3" cy="108.4" r=".32"/>
<circle cx="213.3" cy="101.3" r=".32"/>
</g>
<text font-size="5.6" fill="#400000" x="12.4" y="17.6">CPU 02</text>
<g font-size="3.3" fill="#00f">
<text x="161.8" y="52.5">USB</text>
<text x="174.2" y="56">SYS</text>
<text x="74.7" y="82.7">POWER</text>
</g>
<text font-size="2.1" fill="#00f" x="181.4" y="152.7">24M-CLK</text>
<g font-size="1.6">
<text x="188.6" y="29.5">VDD_SYS_3.3V VDD_SYS_3.3V</text>
<text x="207.2" y="26">VDD_SYS_3.3V</text>
<text x="239.2" y="26">VDD_SYS_3.3V</text>
<text x="46.4" y="38.4">VDD-CPUX</text>
<text x="103.3" y="40.2">VDD1V2-SYS</text>
<text x="59" y="45.8">N8</text>
<text x="59.1" y="47.6">P6</text>
<text x="93.7" y="45.8">H10</text>
<text x="93.7" y="47.6">L10</text>
<text x="133.9" y="42.3">VDD_SYS_3.3V</text>
<text x="189.7" y="47.6">W6</text>
<text x="222.3" y="42.3">GND</text>
<text x="59.1" y="49.4">P7</text>
<text x="59.1" y="51.2">P8</text>
<text x="59.1" y="53">P9</text>
<text x="93.7" y="49.4">J10</text>
<text x="93.7" y="51.2">J11</text>
<text x="93.7" y="53">J12</text>
<text x="189.7" y="49.4">A1</text>
<text x="189.7" y="53">T5</text>
<text x="189.7" y="51.2">B2</text>
<text x="59" y="54.7">R6</text>
<text x="59" y="56.5">R7</text>
<text x="59" y="58.3">R8</text>
<text x="93.7" y="54.7">K10</text>
<text x="93.7" y="56.5">K11</text>
<text x="93.7" y="58.3">K12</text>
<text x="136.9" y="58.3">GND</text>
<text x="154" y="56.5">G11</text>
<text x="189.7" y="54.7">AA6</text>
<text x="189.7" y="56.5">V6</text>
<text x="59" y="65.4">U6</text>
<text x="59.1" y="60.1">T6</text>
<text x="59.1" y="61.8">T7</text>
<text x="59.1" y="63.6">T8</text>
<text x="93.7" y="60.1">L11</text>
<text x="93.7" y="61.8">L12</text>
<text x="93.7" y="63.6">L13</text>
<text x="93.7" y="65.4">L14</text>
<text x="155.1" y="65.4">B5</text>
<text x="189.7" y="60.1">AA5</text>
<text x="189.7" y="63.6">G10</text>
<text x="189.7" y="65.4">H11</text>
<text x="59" y="67.2">U9</text>
<text x="93.7" y="70.7">G13</text>
<text x="102.1" y="68.7">VDD_SYS_3.3V</text>
<text x="155.1" y="67.2">A5</text>
<text x="189.7" y="67.2">L5</text>
<text x="189.7" y="69">N3</text>
<text x="189.7" y="70.7">K4</text>
<text x="245.9" y="66.9">VDD_SYS_3.3V</text>
<text x="42.8" y="75.8">VDD-CPUS</text>
<text x="58.3" y="72.5">T10</text>
<text x="59.1" y="74.3">T9</text>
<text x="59.3" y="77.9">J7</text>
<text x="93.7" y="72.5">G14</text>
<text x="93.7" y="74.3">G15</text>
<text x="93.7" y="76.1">H13</text>
<text x="93.7" y="77.9">H14</text>
<text x="155.1" y="74.3">B7</text>
<text x="155.1" y="76.1">B6</text>
<text x="189.7" y="74.3">K2</text>
<text x="189.7" y="72.5">K1</text>
<text x="196.1" y="77.6">VDD_SYS_3.3V</text>
<text x="218.9" y="77.6">VDD-CPUS</text>
<text x="229.4" y="77.9">GND</text>
<text x="59.3" y="79.6">J8</text>
<text x="93.7" y="79.6">J14</text>
<text x="155.1" y="81.4">A7</text>
<text x="155.1" y="79.6">A8</text>
<text x="189.7" y="81.4">M4</text>
<text x="189.7" y="79.6">K6</text>
<text x="155.1" y="85">B9</text>
<text x="155.1" y="86.7">B8</text>
<text x="189.7" y="88.5">V5</text>
<text x="189.7" y="86.7">U4</text>
<text x="189.7" y="85">P3</text>
<text x="33.8" y="93.9">GND</text>
<text x="236.8" y="93.9">VDD_SYS_3.3V</text>
<text x="267.1" y="95.7">VDD_SYS_3.3V</text>
<text x="197.4" y="97.5">R0201</text>
<text x="220.5" y="101">GND</text>
<text x="250.4" y="109.9">2</text>
<text x="268" y="109.9">3</text>
<text x="259.2" y="119.5" transform="rotate(-90 259.2 119.5)">1</text>
<text x="193.8" y="122.3">GND</text>
<text x="211.6" y="122.3">GND</text>
<text x="243.4" y="125.9">GND</text>
<text x="257.7" y="125.9">GND</text>
<text x="273.7" y="125.9">GND</text>
<text x="37.5" y="127.3">VDD-CPUS</text>
<text x="58.8" y="127.3">VDD_SYS_3.3V</text>
<text x="106.9" y="127.3">VDD-CPUX</text>
<text x="215.2" y="139.8">GND</text>
<text x="37.3" y="145.5">GND</text>
<text x="60.5" y="145.5">GND</text>
<text x="106.7" y="147.2">GND</text>
<text x="216.6" y="148.1" transform="rotate(-90 216.6 148.1)">4</text>
<text x="106.9" y="154">VDD1V2-SYS</text>
<text x="213" y="150.7">1</text>
<text x="216.6" y="155" transform="rotate(-90 216.6 155)">3</text>
<text x="219.9" y="150.7">2</text>
<text x="58.8" y="156.7">VDD_SYS_3.3V</text>
<text x="208" y="161.5">R0201</text>
<text x="215.2" y="165">GND</text>
<text x="240" y="163.2">GND</text>
<text x="60.5" y="170.3">GND</text>
<text x="106.7" y="173.9">GND</text>
<text x="229.9" y="196.7">NanoPi_R1S</text>
<text x="228.1" y="200.4">Size</text>
<text x="229.9" y="202.2">A3</text>
<text x="235.2" y="200.4">Document</text>
<text x="235.3" y="202.2">06:CPU-H5-02</text>
<text x="243.7" y="200.4">Number</text>
<text x="285" y="200.4">Rev</text>
<text x="285" y="202.9">V1.0 1908</text>
<text x="228.1" y="205.7">Date:</text>
<text x="237.4" y="205.7">Monday, October 28, 2019</text>
<text x="263.7" y="205.7">Sheet</text>
<text x="272.6" y="205.7">6</text>
<text x="277.9" y="205.7">o f</text>
<text x="283.3" y="205.7">11</text>
</g>
<g font-size="1.6" fill="#000080">
<text x="227.6" y="29.9">R4</text>
<text x="236.5" y="29.9">0R</text>
<text x="197.4" y="35.2">R3</text>
<text x="206.2" y="35.2">R63</text>
<text x="224" y="33.4">C4</text>
<text x="224" y="37">100nF/10V</text>
<text x="70.6" y="43.4">U1H</text>
<text x="163" y="45.2">U1G</text>
<text x="197.4" y="42.3">47K/1%</text>
<text x="206.2" y="42.3">100K/1%</text>
<text x="138.7" y="49.4">C1</text>
<text x="138.7" y="53">100nF/10V</text>
<text x="37.3" y="63.7">R72</text>
<text x="232.9" y="69">C3</text>
<text x="231.2" y="72.6">4.7uF/10V</text>
<text x="250.7" y="74.3">R110</text>
<text x="38.4" y="83.2">R2</text>
<text x="250.7" y="81.4">10K/1%</text>
<text x="38.4" y="85.3">0R</text>
<text x="71.1" y="87.5">H3-BGA3XX_01</text>
<text x="197.4" y="93.9">R158</text>
<text x="197.4" y="95.7">0R/1%</text>
<text x="222.3" y="95.7">4.7uF/10V</text>
<text x="224" y="92.1">C5</text>
<text x="163.6" y="96.4">H3-BGA3XX_01</text>
<text x="199.1" y="101">R157</text>
<text x="206.3" y="101">10M</text>
<text x="245.4" y="99.2">R5</text>
<text x="202.7" y="105.5">X5</text>
<text x="245.4" y="106.3">10K/1%</text>
<text x="189.9" y="111.7">C187</text>
<text x="199.1" y="111.7">32.768K/15pF</text>
<text x="215.2" y="111.7">C188</text>
<text x="248.9" y="108.1">NCP803SN263T1G U11</text>
<text x="185.6" y="115.6">15pF/50V</text>
<text x="216.2" y="115.6">15pF/50V</text>
<text x="245.4" y="115.2">C40</text>
<text x="245.4" y="118.8">100nF/10V</text>
<text x="275.6" y="115.2">C108</text>
<text x="275.6" y="118.8">100nF/10V</text>
<text x="39.1" y="134.8">C17</text>
<text x="48" y="134.8">C18</text>
<text x="62.2" y="134.8">C65</text>
<text x="71.1" y="134.8">C19</text>
<text x="80" y="134.8">C20</text>
<text x="110.2" y="134.8">C21</text>
<text x="119.1" y="134.8">C39</text>
<text x="124.5" y="134.8">C62</text>
<text x="131.6" y="134.8">C22</text>
<text x="138.7" y="134.8">C23</text>
<text x="147.6" y="134.8">C24</text>
<text x="156.5" y="134.8">C25</text>
<text x="39.1" y="138.3">1uF/6.3V</text>
<text x="48" y="138.3">100nF/10V</text>
<text x="62.2" y="138.3">10uF/6.3V</text>
<text x="71.1" y="138.3">1uF/6.3V</text>
<text x="80" y="138.3">100nF/10V</text>
<text x="108.5" y="138.3">10uF/6.3V</text>
<text x="117.4" y="138.3">10uF/6.3V1uF/6.3V 1uF/6.3V 1uF/6.3V</text>
<text x="147.6" y="138.3">100nF/10V</text>
<text x="156.5" y="138.3">100nF/10V</text>
<text x="229.4" y="145.5">C31</text>
<text x="234.7" y="145.5">18pF/50V</text>
<text x="220.5" y="152.6">X1</text>
<text x="64" y="161.5">C36</text>
<text x="108.5" y="161.5">C63</text>
<text x="115.6" y="161.5">C27</text>
<text x="124.5" y="161.5">C28</text>
<text x="133.4" y="161.5">C29</text>
<text x="142.2" y="161.5">C30</text>
<text x="208" y="157.9">R43</text>
<text x="208" y="159.7">0R/1%</text>
<text x="229.4" y="157.9">C41</text>
<text x="234.7" y="157.9">18pF/50V</text>
<text x="62.2" y="165">100nF/10V</text>
<text x="108.5" y="165">1uF/6.3V 1uF/6.3V</text>
<text x="124.5" y="165">1uF/6.3V</text>
<text x="133.4" y="165">100nF/10V</text>
<text x="142.2" y="165">100nF/10V</text>
</g>
<g font-size="1.6" fill="#004080">
<text x="63.1" y="46.9">VDD_CPUX0</text>
<text x="83.3" y="46.9">VDD_SYS0</text>
<text x="63.1" y="48.7">VDD_CPUX1</text>
<text x="63.1" y="50.5">VDD_CPUX2</text>
<text x="63.1" y="52.3">VDD_CPUX3</text>
<text x="83.3" y="48.7">VDD_SYS1</text>
<text x="83.3" y="50.5">VDD_SYS2</text>
<text x="83.3" y="52.3">VDD_SYS3</text>
<text x="178.7" y="50.5">JTAG_SEL0</text>
<text x="179.6" y="52.3">JTAG_SEL</text>
<text x="181.9" y="48.7">UBOOT</text>
<text x="63.1" y="54.1">VDD_CPUX4</text>
<text x="63.1" y="55.8">VDD_CPUX5</text>
<text x="63.1" y="57.6">VDD_CPUX6</text>
<text x="63.1" y="59.4">VDD_CPUX7</text>
<text x="83.3" y="54.1">VDD_SYS4</text>
<text x="83.3" y="55.8">VDD_SYS5</text>
<text x="83.3" y="57.6">VDD_SYS6</text>
<text x="83.3" y="59.4">VDD_SYS7</text>
<text x="159.1" y="57.6">VCC-USB</text>
<text x="182.3" y="57.6">RESET</text>
<text x="183.5" y="54.1">TEST</text>
<text x="184.7" y="55.8">NMI</text>
<text x="63.1" y="61.2">VDD_CPUX8</text>
<text x="63.1" y="63">VDD_CPUX9</text>
<text x="63.1" y="64.7">VDD_CPUX10</text>
<text x="82.4" y="64.7">VDD_SYS10</text>
<text x="83.3" y="61.2">VDD_SYS8</text>
<text x="83.3" y="63">VDD_SYS9</text>
<text x="178.1" y="64.7">VDD_EFUSE</text>
<text x="181.1" y="61.2">KEYADC</text>
<text x="63.1" y="66.5">VDD_CPUX11</text>
<text x="63.1" y="68.3">VDD_CPUX12</text>
<text x="82.4" y="66.5">VDD_SYS11</text>
<text x="84.7" y="71.8">VCC_IO0</text>
<text x="159.1" y="66.5">USB_DM0</text>
<text x="159.1" y="68.3">USB_DP0</text>
<text x="176" y="66.5">VDD_EFUSEBP</text>
<text x="179.1" y="71.8">X24MFOUT</text>
<text x="180.5" y="70.1">VCC_PLL</text>
<text x="180.7" y="68.3">PLLTEST</text>
<text x="63.1" y="73.6">VDD_CPUXFB</text>
<text x="63.1" y="75.4">GND_CPUXFB</text>
<text x="84.7" y="73.6">VCC_IO1</text>
<text x="84.7" y="75.4">VCC_IO2</text>
<text x="84.7" y="77.2">VCC_IO3</text>
<text x="159.1" y="75.4">USB_DM1</text>
<text x="159.1" y="77.2">USB_DP1</text>
<text x="180.1" y="73.6">X24MOUT</text>
<text x="181.8" y="75.4">X24MIN</text>
<text x="63.1" y="80.7">VDD_CPUS1</text>
<text x="63.1" y="79">VDD_CPUS0</text>
<text x="84.7" y="79">VCC_IO4</text>
<text x="84.7" y="80.7">VCC_IO5</text>
<text x="159.1" y="82.5">USB_DP2</text>
<text x="159.1" y="80.7">USB_DM2</text>
<text x="180.1" y="80.7">VCC_RTC</text>
<text x="180.7" y="82.5">RTC_VIO</text>
<text x="159.1" y="86.1">USB_DM3</text>
<text x="159.1" y="87.8">USB_DP3</text>
<text x="179.3" y="86.1">X32KFOUT</text>
<text x="180.3" y="87.8">X32KOUT</text>
<text x="182.1" y="89.6">X32KIN</text>
<text x="253.4" y="111">RESET_n</text>
<text x="263.5" y="111">Vin</text>
<text x="260.4" y="116.5" transform="rotate(-90 260.4 116.5)">GND</text>
</g>
<g font-size="1.6" fill="#f00">
<text x="98.1" y="53">GPUXFB</text>
<text x="232.9" y="48.4">UBOOT [12]</text>
<text x="231.5" y="56.6">AP-RESET#</text>
<text x="245.4" y="57.3">AP-RESET# [12]</text>
<text x="46.2" y="63.7">NC/0R</text>
<text x="16" y="69.7">[7]</text>
<text x="18.8" y="69.7">VDD-CPUFB</text>
<text x="133.4" y="66.2">[8]</text>
<text x="133.5" y="67.9">[8]</text>
<text x="136.2" y="66.2">USB-DM0</text>
<text x="136.4" y="67.9">USB-DP0</text>
<text x="132.5" y="75.1">[11] USB-DM1</text>
<text x="132.6" y="76.8">[11]</text>
<text x="136.4" y="76.8">USB-DP1</text>
<text x="204.8" y="74.3">X24MI</text>
<text x="204.8" y="72.6">X24MO</text>
<text x="133.4" y="80.4">[9]</text>
<text x="133.5" y="82.2">[9]</text>
<text x="136.2" y="80.4">USB-DM2</text>
<text x="136.4" y="82.2">USB-DP2</text>
<text x="259.9" y="85.9">WIFI_32K</text>
<text x="268.3" y="85.9">[13]</text>
<text x="227.9" y="109.9">AP-RESET#</text>
<text x="194.2" y="145.5">X24MI</text>
<text x="194.2" y="157.9">X24MO</text>
</g>
<g font-size="1.6" fill="#00f">
<text x="14.2" y="67">C P U X</text>
<text x="21.8" y="67">电反从</text>
<text x="22.8" y="67">源馈主 控 端拉回</text>
</g>
<text font-size="1.6" fill="#8000ff" x="220.5" y="154.3">24MHz</text>
<g font-size="1.5" fill="#00f">
<text x="106.7" y="52.8">VDD-1V2-SYS</text>
<text x="106.7" y="54.3">电源反馈从主 控端拉 回</text>
</g>
<text font-size="1.5" x="231.1" y="67">Close to IC</text>
<g font-size="1.3">
<text x="30.8" y="1.3">5</text>
<text x="88.8" y="1.3">4</text>
<text x="146.9" y="1.3">3</text>
<text x="205" y="1.3">2</text>
<text x="263.1" y="1.3">1</text>
<text x=".5" y="28.4">D</text>
<text x="292.6" y="28.4">D</text>
<text x=".5" y="79.5">C</text>
<text x="292.6" y="79.5">C</text>
<text x=".5" y="130.6">B</text>
<text x="292.6" y="130.6">B</text>
<text x=".5" y="181.7">A</text>
<text x="292.6" y="181.7">A</text>
<text x="30.8" y="207.4">5</text>
<text x="88.8" y="207.4">4</text>
<text x="146.9" y="207.4">3</text>
<text x="205" y="207.4">2</text>
<text x="263.1" y="207.4">1</text>
</g>
</svg>
